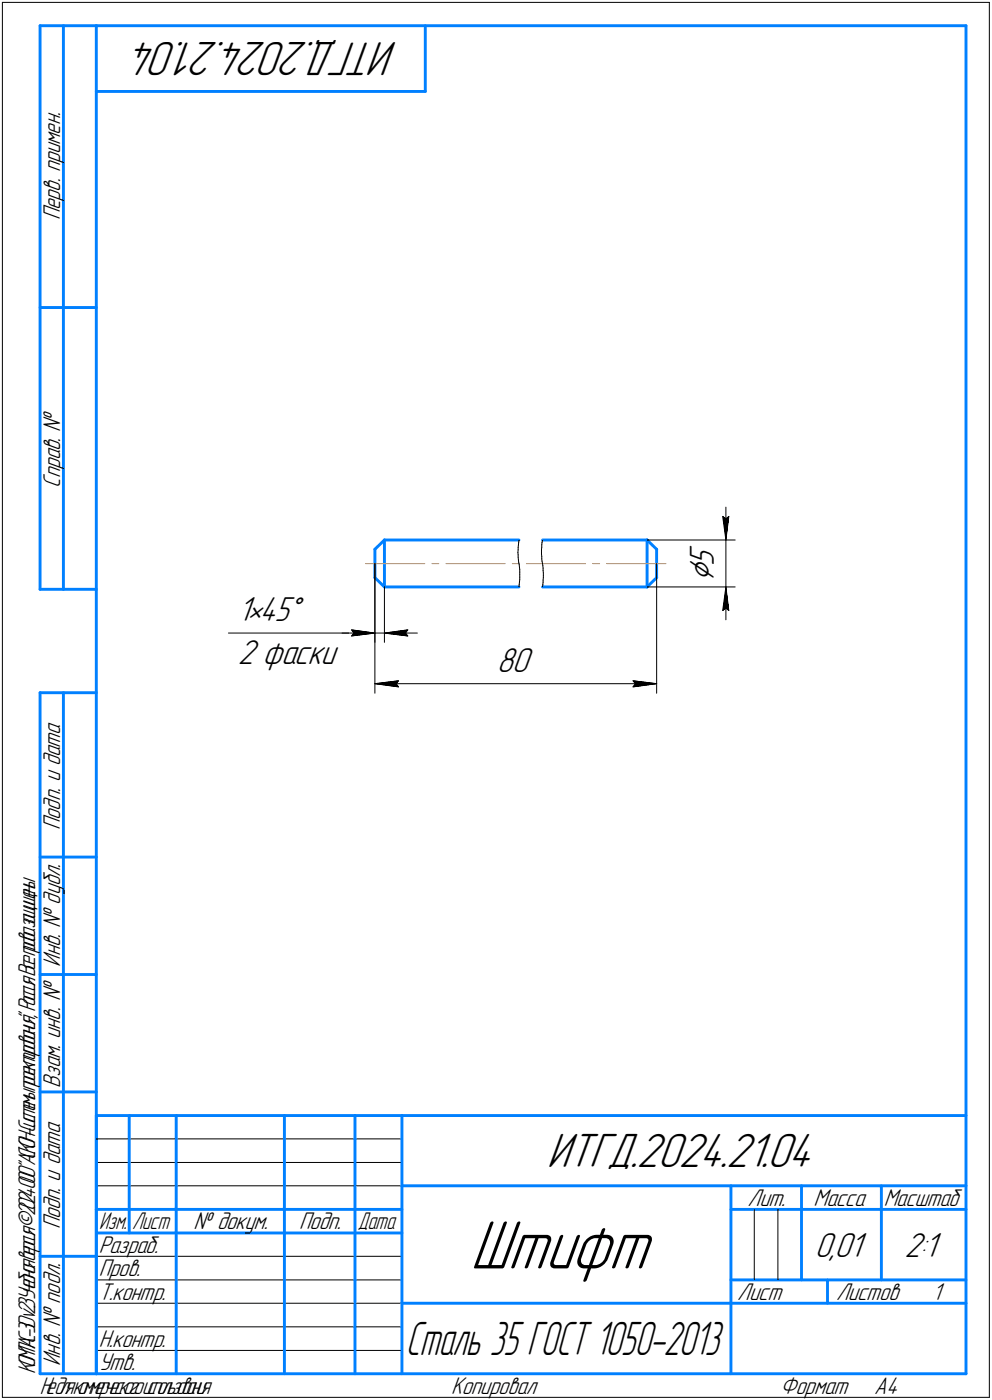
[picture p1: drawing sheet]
<svg xmlns="http://www.w3.org/2000/svg" width="211mm" height="298mm" viewBox="0 0 211 298" stroke-linecap="round" stroke-linejoin="round" font-family="sans-serif">
<g fill="none" stroke="#0080ff" stroke-width=".62">
<path d="M8.5 5.5v120zM8.5 5.5h12zM13.5 5.5v120zM20.5 5.5v287zM20.5 5.5h185zM20.5 19.5h70zM90.5 5.5v14zM205.5 5.5v287zM8.5 65.5h12zM79.8 117l2-2zM79.8 117v6zM81.8 115h28.6z"/>
<path d="M81.8 115v10zM115.4 115h22.3zM137.7 115v10zM137.7 115l2 2zM139.7 117v6zM8.5 125.5h12zM79.8 123l2 2zM81.8 125h28.6zM115.4 125h22.3zM137.7 125l2-2zM8.5 147.5v145zM8.5 147.5h12z"/>
<path d="M13.5 147.5v145zM8.5 182.5h12zM8.5 207.5h12zM8.5 232.5h12zM20.5 237.5h185zM20.5 237.5v55zM27.5 237.5v25zM37.5 237.5v55zM60.5 237.5v55zM75.5 237.5v55zM85.5 237.5v55zM20.5 257.5h65z"/>
<path d="M85.5 252.5h120zM155.5 252.5v40zM155.5 257.5h15zM170.5 252.5v20zM170.5 257.5h35zM187.5 252.5v20zM8.5 267.5h12zM20.5 262.5h65zM85.5 277.5h70zM155.5 277.5h50zM155.5 272.5h50zM176.1 272.5v5z"/>
<path d="M8.5 292.5h12zM20.5 292.5h185z"/>
</g>
<path d="M77.8 120h12.6zM91.9 120h1.5zM94.9 120h12.6zM109 120h1.4zM110.4 120h.1M112 120h3.4zM115.4 120h9.2zM126.1 120h1.5zM129.1 120h12.6z" fill="none" stroke="#ff8000" stroke-width=".21"/>
<g fill="none" stroke="#000" stroke-width=".21">
<path d="M.5 .5v297zM.5 .5h210zM210.5 .5v297zM110.2 117.6v.5zM110.2 118.6l.1 .6zM110.2 118.1v.5zM110.2 117.1v.5zM110.2 116.6v.5zM110.3 119.2v.5zM110.3 116l-.1 .6zM110.3 119.7l.2 .5zM110.3 115.5v.5z"/>
<path d="M110.4 115l-.1 .5zM115.2 117v.5zM115.2 117.5v.5zM115.2 118l.1 .5zM115.3 116v.5zM115.3 116.5l-.1 .5zM115.3 118.5v.5zM115.3 119v.5zM115.3 115.5v.5zM115.3 119.5l.1 .5zM115.4 115l-.1 .5zM137.7 115h18.7z"/>
<path d="M153.8 110l.6 .5zM153.8 110l.6 5zM154.4 110.5l.7-.5zM154.4 108v7zM154.4 115v10zM155.1 110l-.7 5zM48.6 134.8h26.2zM72.8 134.8h7zM74.8 134.8h5zM74.8 134.1l5 .7zM74.8 134.1l.5 .7zM74.8 135.4l5-.6z"/>
<path d="M75.3 134.8l-.5 .6zM79.8 120v16.8zM79.8 120v27.6zM79.8 134.8h2zM81.8 125v11.8zM81.8 134.8l5 .6zM81.8 134.8l5-.7zM81.8 134.8h7zM86.2 134.8l.6 .6zM86.8 134.1l-.6 .7zM110.5 124.5l-.1 .5zM110.5 120.2v.6z"/>
<path d="M110.5 123.9v.6zM110.5 120.8l.1 .5zM110.6 123.4l-.1 .5zM110.6 122.9v.5zM110.6 122.4v.5zM110.6 121.8v.6zM110.6 121.3v.5zM115.4 120l.1 .5zM115.5 120.5v.5zM115.5 124.5l-.1 .5zM115.5 121v.5zM115.5 121.5l.1 .5z"/>
<path d="M115.5 123.5v.5zM115.5 124v.5zM115.6 122v.5zM115.6 122.5v.5zM115.6 123l-.1 .5zM137.7 125h18.7zM139.7 120v27.6zM153.8 130l.6-.5zM154.4 125l-.6 5zM154.4 129.5l.7 .5zM154.4 125l.7 5zM154.4 125v7z"/>
<path d="M79.8 145.6l5-.7zM79.8 145.6l5 .6zM79.8 145.6h59.9zM84.3 145.6l.5 .6zM84.8 144.9l-.5 .7zM134.7 146.2l5-.6zM134.7 144.9l.5 .7zM134.7 144.9l5 .7zM135.2 145.6l-.5 .6zM20.5 247.5h65zM20.5 252.5h65zM20.5 242.5h65z"/>
<path d="M160.5 257.5v15zM165.5 257.5v15zM20.5 267.5h65zM20.5 272.5h65zM20.5 277.5h65zM.5 297.5h210zM20.5 282.5h65zM20.5 287.5h65z"/>
</g>
<g fill="#fff" stroke="#fff" stroke-width=".21">
<path d="M146.1 115.9h7.3zM146.1 116h7.3zM146.1 116h7.3zM146.1 116.1h7.3zM146.1 116.2h7.3zM146.1 116.2h7.3zM146.1 116.3h7.3zM146.1 116.3h7.3zM146.1 116.4h7.3zM146.1 116.4h7.3zM146.1 116.5h7.3zM146.1 116.6h7.3zM146.1 116.6h7.3zM146.1 116.7h7.3zM146.1 116.7h7.3zM146.1 116.8h7.3zM146.1 116.8h7.3zM146.1 116.9h7.3zM146.1 117h7.3zM146.1 117h7.3zM146.1 117.1h7.3zM146.1 117.1h7.3zM146.1 117.2h7.3zM146.1 117.2h7.3zM146.1 117.3h7.3zM146.1 117.3h7.3zM146.1 117.4h7.3zM146.1 117.5h7.3zM146.1 117.5h7.3zM146.1 117.6h7.3zM146.1 117.6h7.3zM146.1 117.7h7.3zM146.1 117.7h7.3zM146.1 117.8h7.3zM146.1 117.9h7.3zM146.1 117.9h7.3zM146.1 118h7.3zM146.1 118h7.3zM146.1 118.1h7.3zM146.1 118.1h7.3zM146.1 118.2h7.3zM146.1 118.3h7.3zM146.1 118.3h7.3zM146.1 118.4h7.3zM146.1 118.4h7.3zM146.1 118.5h7.3zM146.1 118.5h7.3zM146.1 118.6h7.3zM146.1 118.6h7.3zM146.1 118.7h7.3zM146.1 118.8h7.3zM146.1 118.8h7.3zM146.1 118.9h7.3zM146.1 118.9h7.3zM146.1 119h7.3zM146.1 119h7.3zM146.1 119.1h7.3zM146.1 119.2h7.3zM146.1 119.2h7.3zM146.1 119.3h7.3zM146.1 119.3h7.3zM146.1 119.4h7.3zM146.1 119.4h7.3zM146.1 119.5h7.3zM146.1 119.5h7.3zM146.1 119.6h7.3zM146.1 119.7h7.3zM146.1 119.7h7.3zM146.1 119.8h7.3zM146.1 119.8h7.3zM146.1 119.9h7.3zM146.1 119.9h7.3zM146.1 120h7.3zM146.1 120.1h7.3zM146.1 120.1h7.3zM146.1 120.2h7.3zM146.1 120.2h7.3zM146.1 120.3h7.3zM146.1 120.3h7.3zM146.1 120.4h7.3zM146.1 120.5h7.3zM146.1 120.5h7.3zM146.1 120.6h7.3zM146.1 120.6h7.3zM146.1 120.7h7.3zM146.1 120.7h7.3zM146.1 120.8h7.3zM146.1 120.8h7.3zM146.1 120.9h7.3zM146.1 121h7.3zM146.1 121h7.3zM146.1 121.1h7.3zM146.1 121.1h7.3zM146.1 121.2h7.3zM146.1 121.2h7.3zM146.1 121.3h7.3zM146.1 121.4h7.3zM146.1 121.4h7.3zM146.1 121.5h7.3zM146.1 121.5h7.3zM146.1 121.6h7.3zM146.1 121.6h7.3zM146.1 121.7h7.3zM146.1 121.8h7.3zM146.1 121.8h7.3zM146.1 121.9h7.3zM146.1 121.9h7.3zM146.1 122h7.3zM146.1 122h7.3zM146.1 122.1h7.3zM146.1 122.1h7.3zM146.1 122.2h7.3zM146.1 122.3h7.3zM146.1 122.3h7.3zM146.1 122.4h7.3zM146.1 122.4h7.3zM146.1 122.5h7.3zM146.1 122.5h7.3zM146.1 122.6h7.3zM146.1 122.7h7.3zM146.1 122.7h7.3zM146.1 122.8h7.3zM146.1 122.8h7.3zM146.1 122.9h7.3zM146.1 122.9h7.3zM146.1 123h7.3zM146.1 123h7.3zM146.1 123.1h7.3zM146.1 123.2h7.3zM146.1 123.2h7.3zM146.1 123.3h7.3zM146.1 123.3h7.3zM146.1 123.4h7.3zM146.1 123.4h7.3zM146.1 123.5h7.3zM146.1 123.6h7.3zM146.1 123.6h7.3zM146.1 123.7h7.3zM146.1 123.7h7.3zM146.1 123.8h7.3zM146.1 123.8h7.3zM146.1 123.9h7.3zM146.1 124h7.3z"/>
<path d="M153.2 109.5h2.4zM153.2 109.6h2.4zM153.2 109.6h2.4zM153.2 109.7h2.4zM153.2 109.7h2.4zM153.2 109.8h2.4zM153.2 109.8h2.4zM153.2 109.9h2.4zM153.2 110h2.4zM153.3 110h2.3zM153.3 110.1h2.3zM153.3 110.1h2.3zM153.3 110.2h2.3zM153.3 110.2h2.3zM153.3 110.3h2.3zM153.3 110.3h2.3zM153.3 110.4h2.3zM153.4 110.5h2.1zM153.4 110.5h2.1zM153.4 110.6h2.1zM153.4 110.6h2.1zM153.4 110.7h2.1zM153.4 110.7h2.1zM153.4 110.8h2.1zM153.4 110.9h2.1zM153.4 110.9h2zM153.4 111h2zM153.4 111h2zM153.4 111.1h2zM153.4 111.1h2zM153.4 111.2h2zM153.4 111.3h2zM153.4 111.3h2zM153.5 111.4h1.9zM153.5 111.4h1.9zM153.5 111.5h1.9zM153.5 111.5h1.9zM153.5 111.6h1.9zM153.5 111.6h1.9zM153.5 111.7h1.9zM153.5 111.8h1.9zM153.5 111.8h1.8zM153.5 111.9h1.8zM153.5 111.9h1.8zM153.5 112h1.8zM153.5 112h1.8zM153.5 112.1h1.8zM153.5 112.2h1.8zM153.5 112.2h1.8zM153.6 112.3h1.7zM153.6 112.3h1.7zM153.6 112.4h1.7zM153.6 112.4h1.7zM153.6 112.5h1.7zM153.6 112.6h1.7zM153.6 112.6h1.7zM153.6 112.7h1.7zM153.6 112.7h1.6zM153.6 112.8h1.6zM153.6 112.8h1.6zM153.6 112.9h1.6zM153.6 112.9h1.6zM153.6 113h1.6zM153.6 113.1h1.6zM153.6 113.1h1.6zM153.6 113.2h1.6zM153.7 113.2h1.5zM153.7 113.3h1.5zM153.8 113.3h1.3zM153.8 113.4h1.3zM153.8 113.5h1.3zM153.8 113.5h1.3zM153.9 113.6h1.2zM153.9 113.6h1.1zM153.9 113.7h1.1zM153.9 113.7h1zM153.9 113.8h1zM154 113.8h.9zM154 113.9h.9zM154 114h.9zM154 114h.8zM154 114.1h.8zM154.1 114.1h.7zM154.1 114.2h.7zM154.1 114.2h.7zM154.1 114.3h.6zM154.2 114.4h.5zM154.2 114.4h.5zM154.3 114.5h.4zM154.3 114.5h.4zM154.3 114.6h.3zM154.3 114.6h.3zM154.3 114.7h.3zM154.4 114.8h.1zM154.4 114.8h.1z"/>
<path d="M154.4 125.1h.1zM154.4 125.2h.1zM154.3 125.3h.3zM154.3 125.3h.3zM154.3 125.4h.3zM154.3 125.4h.4zM154.3 125.5h.4zM154.2 125.5h.5zM154.2 125.6h.5zM154.1 125.6h.6zM154.1 125.7h.7zM154.1 125.8h.7zM154.1 125.8h.7zM154 125.9h.8zM154 125.9h.8zM154 126h.9zM154 126h.9zM154 126.1h.9zM153.9 126.2h1zM153.9 126.2h1zM153.9 126.3h1.1zM153.9 126.3h1.1zM153.9 126.4h1.2zM153.8 126.4h1.3zM153.8 126.5h1.3zM153.8 126.5h1.3zM153.8 126.6h1.3zM153.7 126.7h1.5zM153.7 126.7h1.5zM153.6 126.8h1.6zM153.6 126.8h1.6zM153.6 126.9h1.6zM153.6 126.9h1.6zM153.6 127h1.6zM153.6 127.1h1.6zM153.6 127.1h1.6zM153.6 127.2h1.6zM153.6 127.2h1.6zM153.6 127.3h1.7zM153.6 127.3h1.7zM153.6 127.4h1.7zM153.6 127.5h1.7zM153.6 127.5h1.7zM153.6 127.6h1.7zM153.6 127.6h1.7zM153.6 127.7h1.7zM153.5 127.7h1.8zM153.5 127.8h1.8zM153.5 127.8h1.8zM153.5 127.9h1.8zM153.5 128h1.8zM153.5 128h1.8zM153.5 128.1h1.8zM153.5 128.1h1.8zM153.5 128.2h1.9zM153.5 128.2h1.9zM153.5 128.3h1.9zM153.5 128.4h1.9zM153.5 128.4h1.9zM153.5 128.5h1.9zM153.5 128.5h1.9zM153.5 128.6h1.9zM153.4 128.6h2zM153.4 128.7h2zM153.4 128.7h2zM153.4 128.8h2zM153.4 128.9h2zM153.4 128.9h2zM153.4 129h2zM153.4 129h2zM153.4 129.1h2zM153.4 129.1h2.1zM153.4 129.2h2.1zM153.4 129.3h2.1zM153.4 129.3h2.1zM153.4 129.4h2.1zM153.4 129.4h2.1zM153.4 129.5h2.1zM153.4 129.5h2.1zM153.3 129.6h2.3zM153.3 129.7h2.3zM153.3 129.7h2.3zM153.3 129.8h2.3zM153.3 129.8h2.3zM153.3 129.9h2.3zM153.3 129.9h2.3zM153.3 130h2.3zM153.2 130h2.4zM153.2 130.1h2.4zM153.2 130.2h2.4zM153.2 130.2h2.4zM153.2 130.3h2.4zM153.2 130.3h2.4zM153.2 130.4h2.4zM153.2 130.4h2.4z"/>
<path d="M50.6 126.5h14.5zM50.6 126.5h14.5zM50.6 126.6h14.5zM50.6 126.7h14.5zM50.6 126.7h14.5zM50.6 126.8h14.5zM50.6 126.8h14.5zM50.6 126.9h14.5zM50.6 126.9h14.5zM50.6 127h14.5zM50.6 127.1h14.5zM50.6 127.1h14.5zM50.6 127.2h14.5zM50.6 127.2h14.5zM50.6 127.3h14.5zM50.6 127.3h14.5zM50.6 127.4h14.5zM50.6 127.5h14.5zM50.6 127.5h14.5zM50.6 127.6h14.5zM50.6 127.6h14.5zM50.6 127.7h14.5zM50.6 127.7h14.5zM50.6 127.8h14.5zM50.6 127.8h14.5zM50.6 127.9h14.5zM50.6 128h14.5zM50.6 128h14.5zM50.6 128.1h14.5zM50.6 128.1h14.5zM50.6 128.2h14.5zM50.6 128.2h14.5zM50.6 128.3h14.5zM50.6 128.4h14.5zM50.6 128.4h14.5zM50.6 128.5h14.5zM50.6 128.5h14.5zM50.6 128.6h14.5zM50.6 128.6h14.5zM50.6 128.7h14.5zM50.6 128.7h14.5zM50.6 128.8h14.5zM50.6 128.9h14.5zM50.6 128.9h14.5zM50.6 129h14.5zM50.6 129h14.5zM50.6 129.1h14.5zM50.6 129.1h14.5zM50.6 129.2h14.5zM50.6 129.3h14.5zM50.6 129.3h14.5zM50.6 129.4h14.5zM50.6 129.4h14.5zM50.6 129.5h14.5zM50.6 129.5h14.5zM50.6 129.6h14.5zM50.6 129.7h14.5zM50.6 129.7h14.5zM50.6 129.8h14.5zM50.6 129.8h14.5zM50.6 129.9h14.5zM50.6 129.9h14.5zM50.6 130h14.5zM50.6 130h14.5zM50.6 130.1h14.5zM50.6 130.2h14.5zM50.6 130.2h14.5zM50.6 130.3h14.5zM50.6 130.3h14.5zM50.6 130.4h14.5zM50.6 130.4h14.5zM50.6 130.5h14.5zM50.6 130.6h14.5zM50.6 130.6h14.5zM50.6 130.7h14.5zM50.6 130.7h14.5zM50.6 130.8h14.5zM50.6 130.8h14.5zM50.6 130.9h14.5zM50.6 131h14.5zM50.6 131h14.5zM50.6 131.1h14.5zM50.6 131.1h14.5zM50.6 131.2h14.5zM50.6 131.2h14.5zM50.6 131.3h14.5zM50.6 131.3h14.5zM50.6 131.4h14.5zM50.6 131.5h14.5zM50.6 131.5h14.5zM50.6 131.6h14.5zM50.6 131.6h14.5zM50.6 131.7h14.5zM50.6 131.7h14.5zM50.6 131.8h14.5zM50.6 131.9h14.5zM50.6 131.9h14.5zM50.6 132h14.5zM50.6 132h14.5zM50.6 132.1h14.5zM50.6 132.1h14.5zM50.6 132.2h14.5zM50.6 132.2h14.5zM50.6 132.3h14.5zM50.6 132.4h14.5zM50.6 132.4h14.5zM50.6 132.5h14.5zM50.6 132.5h14.5zM50.6 132.6h14.5zM50.6 132.6h14.5zM50.6 132.7h14.5zM50.6 132.8h14.5zM50.6 132.8h14.5zM50.6 132.9h14.5zM50.6 132.9h14.5zM50.6 133h14.5zM50.6 133h14.5zM50.6 133.1h14.5zM50.6 133.2h14.5zM50.6 133.2h14.5zM50.6 133.3h14.5zM50.6 133.3h14.5zM50.6 133.4h14.5zM50.6 133.4h14.5zM50.6 133.5h14.5zM50.6 133.5h14.5zM50.6 133.6h14.5zM50.6 133.7h14.5zM50.6 133.7h14.5z"/>
<path d="M50.6 135.7h22.2zM50.6 135.8h22.2zM50.6 135.9h22.2zM50.6 135.9h22.2zM50.6 136h22.2zM50.6 136h22.2zM50.6 136.1h22.2zM50.6 136.1h22.2zM50.6 136.2h22.2zM50.6 136.3h22.2zM50.6 136.3h22.2zM50.6 136.4h22.2zM50.6 136.4h22.2zM50.6 136.5h22.2zM50.6 136.5h22.2zM50.6 136.6h22.2zM50.6 136.7h22.2zM50.6 136.7h22.2zM50.6 136.8h22.2zM50.6 136.8h22.2zM50.6 136.9h22.2zM50.6 136.9h22.2zM50.6 137h22.2zM50.6 137h22.2zM50.6 137.1h22.2zM50.6 137.2h22.2zM50.6 137.2h22.2zM50.6 137.3h22.2zM50.6 137.3h22.2zM50.6 137.4h22.2zM50.6 137.4h22.2zM50.6 137.5h22.2zM50.6 137.6h22.2zM50.6 137.6h22.2zM50.6 137.7h22.2zM50.6 137.7h22.2zM50.6 137.8h22.2zM50.6 137.8h22.2zM50.6 137.9h22.2zM50.6 138h22.2zM50.6 138h22.2zM50.6 138.1h22.2zM50.6 138.1h22.2zM50.6 138.2h22.2zM50.6 138.2h22.2zM50.6 138.3h22.2zM50.6 138.3h22.2zM50.6 138.4h22.2zM50.6 138.5h22.2zM50.6 138.5h22.2zM50.6 138.6h22.2zM50.6 138.6h22.2zM50.6 138.7h22.2zM50.6 138.7h22.2zM50.6 138.8h22.2zM50.6 138.9h22.2zM50.6 138.9h22.2zM50.6 139h22.2zM50.6 139h22.2zM50.6 139.1h22.2zM50.6 139.1h22.2zM50.6 139.2h22.2zM50.6 139.2h22.2zM50.6 139.3h22.2zM50.6 139.4h22.2zM50.6 139.4h22.2zM50.6 139.5h22.2zM50.6 139.5h22.2zM50.6 139.6h22.2zM50.6 139.6h22.2zM50.6 139.7h22.2zM50.6 139.8h22.2zM50.6 139.8h22.2zM50.6 139.9h22.2zM50.6 139.9h22.2zM50.6 140h22.2zM50.6 140h22.2zM50.6 140.1h22.2zM50.6 140.2h22.2zM50.6 140.2h22.2zM50.6 140.3h22.2zM50.6 140.3h22.2zM50.6 140.4h22.2zM50.6 140.4h22.2zM50.6 140.5h22.2zM50.6 140.5h22.2zM50.6 140.6h22.2zM50.6 140.7h22.2zM50.6 140.7h22.2zM50.6 140.8h22.2zM50.6 140.8h22.2zM50.6 140.9h22.2zM50.6 140.9h22.2zM50.6 141h22.2zM50.6 141.1h22.2zM50.6 141.1h22.2zM50.6 141.2h22.2zM50.6 141.2h22.2zM50.6 141.3h22.2zM50.6 141.3h22.2zM50.6 141.4h22.2zM50.6 141.4h22.2zM50.6 141.5h22.2zM50.6 141.6h22.2zM50.6 141.6h22.2zM50.6 141.7h22.2zM50.6 141.7h22.2zM50.6 141.8h22.2zM50.6 141.8h22.2zM50.6 141.9h22.2zM50.6 142h22.2zM50.6 142h22.2zM50.6 142.1h22.2zM50.6 142.1h22.2zM50.6 142.2h22.2zM50.6 142.2h22.2zM50.6 142.3h22.2zM50.6 142.4h22.2zM50.6 142.4h22.2zM50.6 142.5h22.2zM50.6 142.5h22.2zM50.6 142.6h22.2zM50.6 142.6h22.2zM50.6 142.7h22.2zM50.6 142.7h22.2zM50.6 142.8h22.2zM50.6 142.9h22.2z"/>
<path d="M74.3 133.6h.4zM74.3 133.7h.8zM74.3 133.7h1.2zM74.3 133.8h1.7zM74.3 133.8h2.1zM74.3 133.9h2.5zM74.3 133.9h2.9zM74.3 134h3.3zM74.3 134.1h3.7zM74.3 134.1h3.9zM74.3 134.2h4zM74.3 134.2h4.2zM74.3 134.3h4.3zM74.3 134.3h4.4zM74.3 134.4h4.6zM74.3 134.5h4.7zM74.3 134.5h4.8zM74.3 134.6h4.9zM74.3 134.6h5.1zM74.3 134.7h5.2zM74.3 134.7h5.3zM74.3 134.8h5.5zM74.3 134.8h5.3zM74.3 134.9h5.2zM74.3 135h5.1zM74.3 135h4.9zM74.3 135.1h4.8zM74.3 135.1h4.7zM74.3 135.2h4.6zM74.3 135.2h4.4zM74.3 135.3h4.3zM74.3 135.4h4.2zM74.3 135.4h4zM74.3 135.5h3.9zM74.3 135.5h3.7zM74.3 135.6h3.3zM74.3 135.6h2.8zM74.3 135.7h2.4zM74.3 135.7h1.8zM74.3 135.8h1.4zM74.3 135.9h.9zM74.3 135.9h.5z"/>
<path d="M86.9 133.6h.4zM86.5 133.7h.8zM86 133.7h1.3zM85.6 133.8h1.7zM85.2 133.8h2.1zM84.8 133.9h2.5zM84.4 133.9h2.9zM84 134h3.3zM83.5 134.1h3.8zM83.4 134.1h3.9zM83.3 134.2h4zM83.1 134.2h4.2zM83 134.3h4.3zM82.9 134.3h4.4zM82.7 134.4h4.6zM82.6 134.5h4.7zM82.5 134.5h4.8zM82.4 134.6h4.9zM82.2 134.6h5.1zM82.1 134.7h5.2zM82 134.7h5.3zM81.8 134.8h5.5zM82 134.8h5.3zM82.1 134.9h5.2zM82.2 135h5.1zM82.4 135h4.9zM82.5 135.1h4.8zM82.6 135.1h4.7zM82.7 135.2h4.6zM82.9 135.2h4.4zM83 135.3h4.3zM83.1 135.4h4.2zM83.3 135.4h4zM83.4 135.5h3.9zM83.5 135.5h3.8zM84 135.6h3.3zM84.5 135.6h2.8zM84.9 135.7h2.4zM85.4 135.7h1.9zM85.9 135.8h1.4zM86.4 135.9h.9zM86.8 135.9h.5z"/>
<path d="M105.7 137.4h8.1zM105.7 137.5h8.1zM105.7 137.6h8.1zM105.7 137.6h8.1zM105.7 137.7h8.1zM105.7 137.7h8.1zM105.7 137.8h8.1zM105.7 137.8h8.1zM105.7 137.9h8.1zM105.7 138h8.1zM105.7 138h8.1zM105.7 138.1h8.1zM105.7 138.1h8.1zM105.7 138.2h8.1zM105.7 138.2h8.1zM105.7 138.3h8.1zM105.7 138.3h8.1zM105.7 138.4h8.1zM105.7 138.5h8.1zM105.7 138.5h8.1zM105.7 138.6h8.1zM105.7 138.6h8.1zM105.7 138.7h8.1zM105.7 138.7h8.1zM105.7 138.8h8.1zM105.7 138.9h8.1zM105.7 138.9h8.1zM105.7 139h8.1zM105.7 139h8.1zM105.7 139.1h8.1zM105.7 139.1h8.1zM105.7 139.2h8.1zM105.7 139.2h8.1zM105.7 139.3h8.1zM105.7 139.4h8.1zM105.7 139.4h8.1zM105.7 139.5h8.1zM105.7 139.5h8.1zM105.7 139.6h8.1zM105.7 139.6h8.1zM105.7 139.7h8.1zM105.7 139.8h8.1zM105.7 139.8h8.1zM105.7 139.9h8.1zM105.7 139.9h8.1zM105.7 140h8.1zM105.7 140h8.1zM105.7 140.1h8.1zM105.7 140.2h8.1zM105.7 140.2h8.1zM105.7 140.3h8.1zM105.7 140.3h8.1zM105.7 140.4h8.1zM105.7 140.4h8.1zM105.7 140.5h8.1zM105.7 140.5h8.1zM105.7 140.6h8.1zM105.7 140.7h8.1zM105.7 140.7h8.1zM105.7 140.8h8.1zM105.7 140.8h8.1zM105.7 140.9h8.1zM105.7 140.9h8.1zM105.7 141h8.1zM105.7 141.1h8.1zM105.7 141.1h8.1zM105.7 141.2h8.1zM105.7 141.2h8.1zM105.7 141.3h8.1zM105.7 141.3h8.1zM105.7 141.4h8.1zM105.7 141.4h8.1zM105.7 141.5h8.1zM105.7 141.6h8.1zM105.7 141.6h8.1zM105.7 141.7h8.1zM105.7 141.7h8.1zM105.7 141.8h8.1zM105.7 141.8h8.1zM105.7 141.9h8.1zM105.7 142h8.1zM105.7 142h8.1zM105.7 142.1h8.1zM105.7 142.1h8.1zM105.7 142.2h8.1zM105.7 142.2h8.1zM105.7 142.3h8.1zM105.7 142.4h8.1zM105.7 142.4h8.1zM105.7 142.5h8.1zM105.7 142.5h8.1zM105.7 142.6h8.1zM105.7 142.6h8.1zM105.7 142.7h8.1zM105.7 142.7h8.1zM105.7 142.8h8.1zM105.7 142.9h8.1zM105.7 142.9h8.1zM105.7 143h8.1zM105.7 143h8.1zM105.7 143.1h8.1zM105.7 143.1h8.1zM105.7 143.2h8.1zM105.7 143.3h8.1zM105.7 143.3h8.1zM105.7 143.4h8.1zM105.7 143.4h8.1zM105.7 143.5h8.1zM105.7 143.5h8.1zM105.7 143.6h8.1zM105.7 143.7h8.1zM105.7 143.7h8.1zM105.7 143.8h8.1zM105.7 143.8h8.1zM105.7 143.9h8.1zM105.7 143.9h8.1zM105.7 144h8.1zM105.7 144h8.1zM105.7 144.1h8.1zM105.7 144.2h8.1zM105.7 144.2h8.1zM105.7 144.3h8.1zM105.7 144.3h8.1zM105.7 144.4h8.1zM105.7 144.4h8.1zM105.7 144.5h8.1zM105.7 144.6h8.1z"/>
<path d="M84.8 144.4h.5zM84.4 144.5h.9zM83.9 144.6h1.4zM83.4 144.6h1.9zM83 144.7h2.3zM82.5 144.7h2.8zM82.1 144.8h3.2zM81.6 144.8h3.7zM81.4 144.9h3.9zM81.3 144.9h4zM81.2 145h4.1zM81.1 145.1h4.2zM80.9 145.1h4.4zM80.8 145.2h4.5zM80.6 145.2h4.7zM80.5 145.3h4.8zM80.3 145.3h5zM80.2 145.4h5.1zM80 145.5h5.3zM79.9 145.5h5.4zM79.8 145.6h5.5zM79.9 145.6h5.4zM80 145.7h5.3zM80.2 145.7h5.1zM80.3 145.8h5zM80.5 145.9h4.8zM80.6 145.9h4.7zM80.8 146h4.5zM80.9 146h4.4zM81.1 146.1h4.2zM81.2 146.1h4.1zM81.3 146.2h4zM81.4 146.2h3.9zM81.6 146.3h3.7zM82 146.4h3.3zM82.4 146.4h2.9zM82.8 146.5h2.5zM83.3 146.5h2zM83.7 146.6h1.6zM84 146.6h1.3zM84.5 146.7h.8zM84.9 146.8h.4z"/>
<path d="M134.2 144.4h.5zM134.2 144.5h.9zM134.2 144.6h1.4zM134.2 144.6h1.8zM134.2 144.7h2.3zM134.2 144.7h2.8zM134.2 144.8h3.2zM134.2 144.8h3.7zM134.2 144.9h3.9zM134.2 144.9h4zM134.2 145h4.1zM134.2 145.1h4.3zM134.2 145.1h4.4zM134.2 145.2h4.5zM134.2 145.2h4.7zM134.2 145.3h4.8zM134.2 145.3h5zM134.2 145.4h5.1zM134.2 145.5h5.3zM134.2 145.5h5.4zM134.2 145.6h5.5zM134.2 145.6h5.4zM134.2 145.7h5.3zM134.2 145.7h5.1zM134.2 145.8h5zM134.2 145.9h4.8zM134.2 145.9h4.7zM134.2 146h4.5zM134.2 146h4.4zM134.2 146.1h4.3zM134.2 146.1h4.1zM134.2 146.2h4zM134.2 146.2h3.9zM134.2 146.3h3.7zM134.2 146.4h3.3zM134.2 146.4h2.9zM134.2 146.5h2.5zM134.2 146.5h2.1zM134.2 146.6h1.7zM134.2 146.6h1.2zM134.2 146.7h.8zM134.2 146.8h.4z"/>
</g>
<g fill="#000" stroke="#000" stroke-width=".21">
<path d="M153.8 110.1h.1zM153.8 110.1h.2zM153.8 110.2h.3zM153.8 110.2h.3zM153.8 110.3h.4zM153.8 110.3h.5zM153.9 110.4h.5zM153.9 110.5h.5zM153.9 110.5h.5zM153.9 110.6h.5zM153.9 110.6h.5zM153.9 110.7h.5zM153.9 110.7h.5zM153.9 110.8h.5zM153.9 110.9h.5zM153.9 110.9h.5zM153.9 111h.5zM153.9 111h.5zM153.9 111.1h.5zM153.9 111.1h.5zM153.9 111.2h.5zM154 111.3h.4zM154 111.3h.4zM154 111.4h.4zM154 111.4h.4zM154 111.5h.4zM154 111.5h.4zM154 111.6h.4zM154 111.6h.4zM154 111.7h.4zM154 111.8h.4zM154 111.8h.4zM154 111.9h.4zM154 111.9h.4zM154 112h.4zM154 112h.4zM154.1 112.1h.3zM154.1 112.2h.3zM154.1 112.2h.3zM154.1 112.3h.3zM154.1 112.3h.3zM154.1 112.4h.3zM154.1 112.4h.3zM154.1 112.5h.3zM154.1 112.6h.3zM154.1 112.6h.3zM154.1 112.7h.3zM154.1 112.7h.3zM154.1 112.8h.3zM154.1 112.8h.3zM154.2 112.9h.2zM154.2 112.9h.2zM154.2 113h.2zM154.2 113.1h.2zM154.2 113.1h.2zM154.2 113.2h.2zM154.2 113.2h.2zM154.2 113.3h.2zM154.3 113.3h.1zM154.3 113.4h.1zM154.3 113.5h.1zM154.3 113.5h.1zM154.3 113.6h.1zM154.3 113.6h.1zM154.3 113.7h.1zM154.3 113.7h.1zM154.3 113.8h.1zM154.3 113.8h.1zM154.3 113.9h.1zM154.3 114h.1zM154.3 114h.1zM154.3 114.1h.1zM154.3 114.1h.1z"/>
<path d="M154.9 110.1h.2zM154.9 110.1h.2zM154.8 110.2h.3zM154.7 110.2h.4zM154.7 110.3h.4zM154.6 110.3h.5zM154.5 110.4h.6zM154.4 110.5h.6zM154.4 110.5h.6zM154.4 110.6h.6zM154.4 110.6h.6zM154.4 110.7h.6zM154.4 110.7h.6zM154.4 110.8h.6zM154.4 110.9h.6zM154.4 110.9h.5zM154.4 111h.5zM154.4 111h.5zM154.4 111.1h.5zM154.4 111.1h.5zM154.4 111.2h.5zM154.4 111.3h.5zM154.4 111.3h.5zM154.4 111.4h.5zM154.4 111.4h.5zM154.4 111.5h.5zM154.4 111.5h.5zM154.4 111.6h.5zM154.4 111.6h.5zM154.4 111.7h.5zM154.4 111.8h.5zM154.4 111.8h.4zM154.4 111.9h.4zM154.4 111.9h.4zM154.4 112h.4zM154.4 112h.4zM154.4 112.1h.4zM154.4 112.2h.4zM154.4 112.2h.4zM154.4 112.3h.4zM154.4 112.3h.4zM154.4 112.4h.4zM154.4 112.4h.4zM154.4 112.5h.4zM154.4 112.6h.4zM154.4 112.6h.4zM154.4 112.7h.4zM154.4 112.7h.3zM154.4 112.8h.3zM154.4 112.8h.3zM154.4 112.9h.3zM154.4 112.9h.3zM154.4 113h.3zM154.4 113.1h.3zM154.4 113.1h.3zM154.4 113.2h.3zM154.4 113.2h.3zM154.4 113.3h.3zM154.4 113.3h.3zM154.4 113.4h.3zM154.4 113.5h.3zM154.4 113.5h.3zM154.4 113.6h.3zM154.4 113.6h.2zM154.4 113.7h.2zM154.4 113.7h.2zM154.4 113.8h.2zM154.4 113.8h.2zM154.4 113.9h.2zM154.4 114h.2zM154.4 114h.2zM154.4 114.1h.1zM154.4 114.1h.1zM154.4 114.2h.1zM154.4 114.2h.1zM154.4 114.3h.1zM154.4 114.4h.1zM154.4 114.4h.1zM154.4 114.5h.1z"/>
<path d="M74.8 134.2h.4zM74.9 134.2h.7zM75 134.3h1zM75 134.3h1.5zM75 134.4h1.9zM75.1 134.5h2.2zM75.1 134.5h2.6zM75.1 134.6h3zM75.2 134.6h3.3zM75.2 134.7h3.8zM75.3 134.7h4.1z"/>
<path d="M75.3 134.8h4.5zM75.3 134.8h4zM75.2 134.9h3.7zM75.2 135h3.2zM75.1 135h2.8zM75.1 135.1h2.4zM75.1 135.1h1.9zM75 135.2h1.6zM75 135.2h1.1zM74.9 135.3h.8zM74.8 135.4h.4z"/>
<path d="M81.8 134.8h4.4zM82.2 134.8h4.1zM82.7 134.9h3.7zM83.1 135h3.3zM83.6 135h2.9zM84 135.1h2.5zM84.5 135.1h2zM84.9 135.2h1.7zM85.4 135.2h1.2zM85.9 135.3h.8zM86.3 135.4h.5z"/>
<path d="M86.4 134.2h.4zM86 134.2h.7zM85.5 134.3h1.1zM85.1 134.3h1.5zM84.7 134.4h1.9zM84.3 134.5h2.2zM83.9 134.5h2.6zM83.5 134.6h2.9zM83 134.6h3.4zM82.6 134.7h3.8zM82.2 134.7h4.1z"/>
<path d="M154.3 125.8h.1zM154.3 125.9h.1zM154.3 125.9h.1zM154.3 126h.1zM154.3 126h.1zM154.3 126.1h.1zM154.3 126.2h.1zM154.3 126.2h.1zM154.3 126.3h.1zM154.3 126.3h.1zM154.3 126.4h.1zM154.3 126.4h.1zM154.3 126.5h.1zM154.3 126.5h.1zM154.3 126.6h.1zM154.2 126.7h.2zM154.2 126.7h.2zM154.2 126.8h.2zM154.2 126.8h.2zM154.2 126.9h.2zM154.2 126.9h.2zM154.2 127h.2zM154.2 127.1h.2zM154.1 127.1h.3zM154.1 127.2h.3zM154.1 127.2h.3zM154.1 127.3h.3zM154.1 127.3h.3zM154.1 127.4h.3zM154.1 127.5h.3zM154.1 127.5h.3zM154.1 127.6h.3zM154.1 127.6h.3zM154.1 127.7h.3zM154.1 127.7h.3zM154.1 127.8h.3zM154.1 127.8h.3zM154 127.9h.4zM154 128h.4zM154 128h.4zM154 128.1h.4zM154 128.1h.4zM154 128.2h.4zM154 128.2h.4zM154 128.3h.4zM154 128.4h.4zM154 128.4h.4zM154 128.5h.4zM154 128.5h.4zM154 128.6h.4zM154 128.6h.4zM154 128.7h.4zM153.9 128.7h.5zM153.9 128.8h.5zM153.9 128.9h.5zM153.9 128.9h.5zM153.9 129h.5zM153.9 129h.5zM153.9 129.1h.5zM153.9 129.1h.5zM153.9 129.2h.5zM153.9 129.3h.5zM153.9 129.3h.5zM153.9 129.4h.5zM153.9 129.4h.5zM153.9 129.5h.5zM153.9 129.5h.5zM153.8 129.6h.5zM153.8 129.7h.4zM153.8 129.7h.3zM153.8 129.8h.3zM153.8 129.8h.2zM153.8 129.9h.1z"/>
<path d="M154.4 125.5h.1zM154.4 125.5h.1zM154.4 125.6h.1zM154.4 125.6h.1zM154.4 125.7h.1zM154.4 125.8h.1zM154.4 125.8h.1zM154.4 125.9h.1zM154.4 125.9h.2zM154.4 126h.2zM154.4 126h.2zM154.4 126.1h.2zM154.4 126.2h.2zM154.4 126.2h.2zM154.4 126.3h.2zM154.4 126.3h.2zM154.4 126.4h.3zM154.4 126.4h.3zM154.4 126.5h.3zM154.4 126.5h.3zM154.4 126.6h.3zM154.4 126.7h.3zM154.4 126.7h.3zM154.4 126.8h.3zM154.4 126.8h.3zM154.4 126.9h.3zM154.4 126.9h.3zM154.4 127h.3zM154.4 127.1h.3zM154.4 127.1h.3zM154.4 127.2h.3zM154.4 127.2h.3zM154.4 127.3h.4zM154.4 127.3h.4zM154.4 127.4h.4zM154.4 127.5h.4zM154.4 127.5h.4zM154.4 127.6h.4zM154.4 127.6h.4zM154.4 127.7h.4zM154.4 127.7h.4zM154.4 127.8h.4zM154.4 127.8h.4zM154.4 127.9h.4zM154.4 128h.4zM154.4 128h.4zM154.4 128.1h.4zM154.4 128.1h.4zM154.4 128.2h.5zM154.4 128.2h.5zM154.4 128.3h.5zM154.4 128.4h.5zM154.4 128.4h.5zM154.4 128.5h.5zM154.4 128.5h.5zM154.4 128.6h.5zM154.4 128.6h.5zM154.4 128.7h.5zM154.4 128.7h.5zM154.4 128.8h.5zM154.4 128.9h.5zM154.4 128.9h.5zM154.4 129h.5zM154.4 129h.5zM154.4 129.1h.6zM154.4 129.1h.6zM154.4 129.2h.6zM154.4 129.3h.6zM154.4 129.3h.6zM154.4 129.4h.6zM154.4 129.4h.6zM154.4 129.5h.6zM154.5 129.5h.6zM154.6 129.6h.5zM154.7 129.7h.4zM154.7 129.7h.4zM154.8 129.8h.3zM154.9 129.8h.2zM154.9 129.9h.2z"/>
<path d="M79.8 145.6h4.5zM80.2 145.6h4.1zM80.6 145.7h3.8zM81.1 145.7h3.3zM81.4 145.8h3zM81.9 145.9h2.6zM82.3 145.9h2.3zM82.7 146h1.9zM83.1 146h1.5zM83.5 146.1h1.2zM84 146.1h.7zM84.4 146.2h.4z"/>
<path d="M84.3 145h.5zM83.9 145.1h.8zM83.4 145.1h1.3zM83 145.2h1.6zM82.5 145.2h2.1zM82.1 145.3h2.5zM81.6 145.3h2.9zM81.2 145.4h3.2zM80.7 145.5h3.7zM80.3 145.5h4z"/>
<path d="M134.7 145h.5zM134.8 145.1h.8zM134.8 145.1h1.3zM134.9 145.2h1.6zM135 145.2h2zM135 145.3h2.4zM135 145.3h2.9zM135.1 145.4h3.2zM135.1 145.5h3.7zM135.2 145.5h4z"/>
<path d="M135.2 145.6h4.5zM135.2 145.6h4.1zM135.1 145.7h3.8zM135.1 145.7h3.4zM135 145.8h3.1zM135 145.9h2.6zM135 145.9h2.2zM134.9 146h1.9zM134.8 146h1.6zM134.8 146.1h1.2zM134.8 146.1h.7zM134.7 146.2h.4z"/>
</g>
<text font-size="15.6" x="100" y="270.1">Штифт</text>
<g font-size="10.9">
<text x="84.6" y="9" transform="rotate(-180 84.6 9)">ИТГД.2024.21.04</text>
<text x="116.4" y="248.5">ИТГД.2024.21.04</text>
</g>
<text font-size="10.6" x="86.3" y="288.5">Сталь 35 ГОСТ 1050-2013</text>
<text font-size="8.5" x="151.8" y="124" transform="rotate(-90 151.8 124)">⌀</text>
<g font-size="7.8">
<text x="151.8" y="120.6" transform="rotate(-90 151.8 120.6)">5</text>
<text x="50.6" y="132.2">1•45°</text>
<text x="50.6" y="141.4">2 фаски</text>
<text x="105.7" y="143.1">80</text>
<text x="173.3" y="267.5">0,01</text>
<text x="192.4" y="267.5">2:1</text>
</g>
<g font-size="5.5">
<text x="12.8" y="46.9" transform="rotate(-90 12.8 46.9)">Перв. примен.</text>
<text x="12.8" y="103.8" transform="rotate(-90 12.8 103.8)">Справ. №</text>
<text x="12.8" y="176.7" transform="rotate(-90 12.8 176.7)">Подп. и дата</text>
<text x="12.8" y="205.8" transform="rotate(-90 12.8 205.8)">Инв. № дубл.</text>
<text x="12.8" y="231.6" transform="rotate(-90 12.8 231.6)">Взам. инв. №</text>
<text x="159.1" y="256.8">Лит.</text>
<text x="173.1" y="256.8">Масса</text>
<text x="12.8" y="261.7" transform="rotate(-90 12.8 261.7)">Подп. и дата</text>
<text x="41.2" y="261.8">№ докум.</text>
<text x="63.6" y="261.8">Подп.</text>
<text x="21" y="266.8">Разраб.</text>
<text x="21" y="271.8">Пров.</text>
<text x="21" y="276.8">Т.контр.</text>
<text x="156.9" y="276.8">Лист</text>
<text x="177.9" y="276.8">Листов</text>
<text x="198.4" y="276.8">1</text>
<text x="21" y="286.8">Н.контр.</text>
<text x="12.8" y="290.8" transform="rotate(-90 12.8 290.8)">Инв. № подл.</text>
<text x="21" y="291.8">Утв.</text>
<text x="96" y="296.8">Копировал</text>
<text x="166" y="296.8">Формат</text>
<text x="186" y="296.8">A4</text>
</g>
<g font-size="5.4">
<text x="188" y="256.8">Масштаб</text>
<text x="21.1" y="261.8">Изм.</text>
<text x="28.1" y="261.8">Лист</text>
<text x="76.1" y="261.8">Дата</text>
<text x="7.5" y="292.5" transform="rotate(-90 7.5 292.5)">КОМПАС-3Dv23Учебнаяверсия©2024ООО&quot;АСКОН-Системыпроектирования&quot;,Россия.Всеправазащищены.</text>
<text x="8.5" y="296.7">Недлякоммерческогоиспользования</text>
</g>
</svg>
